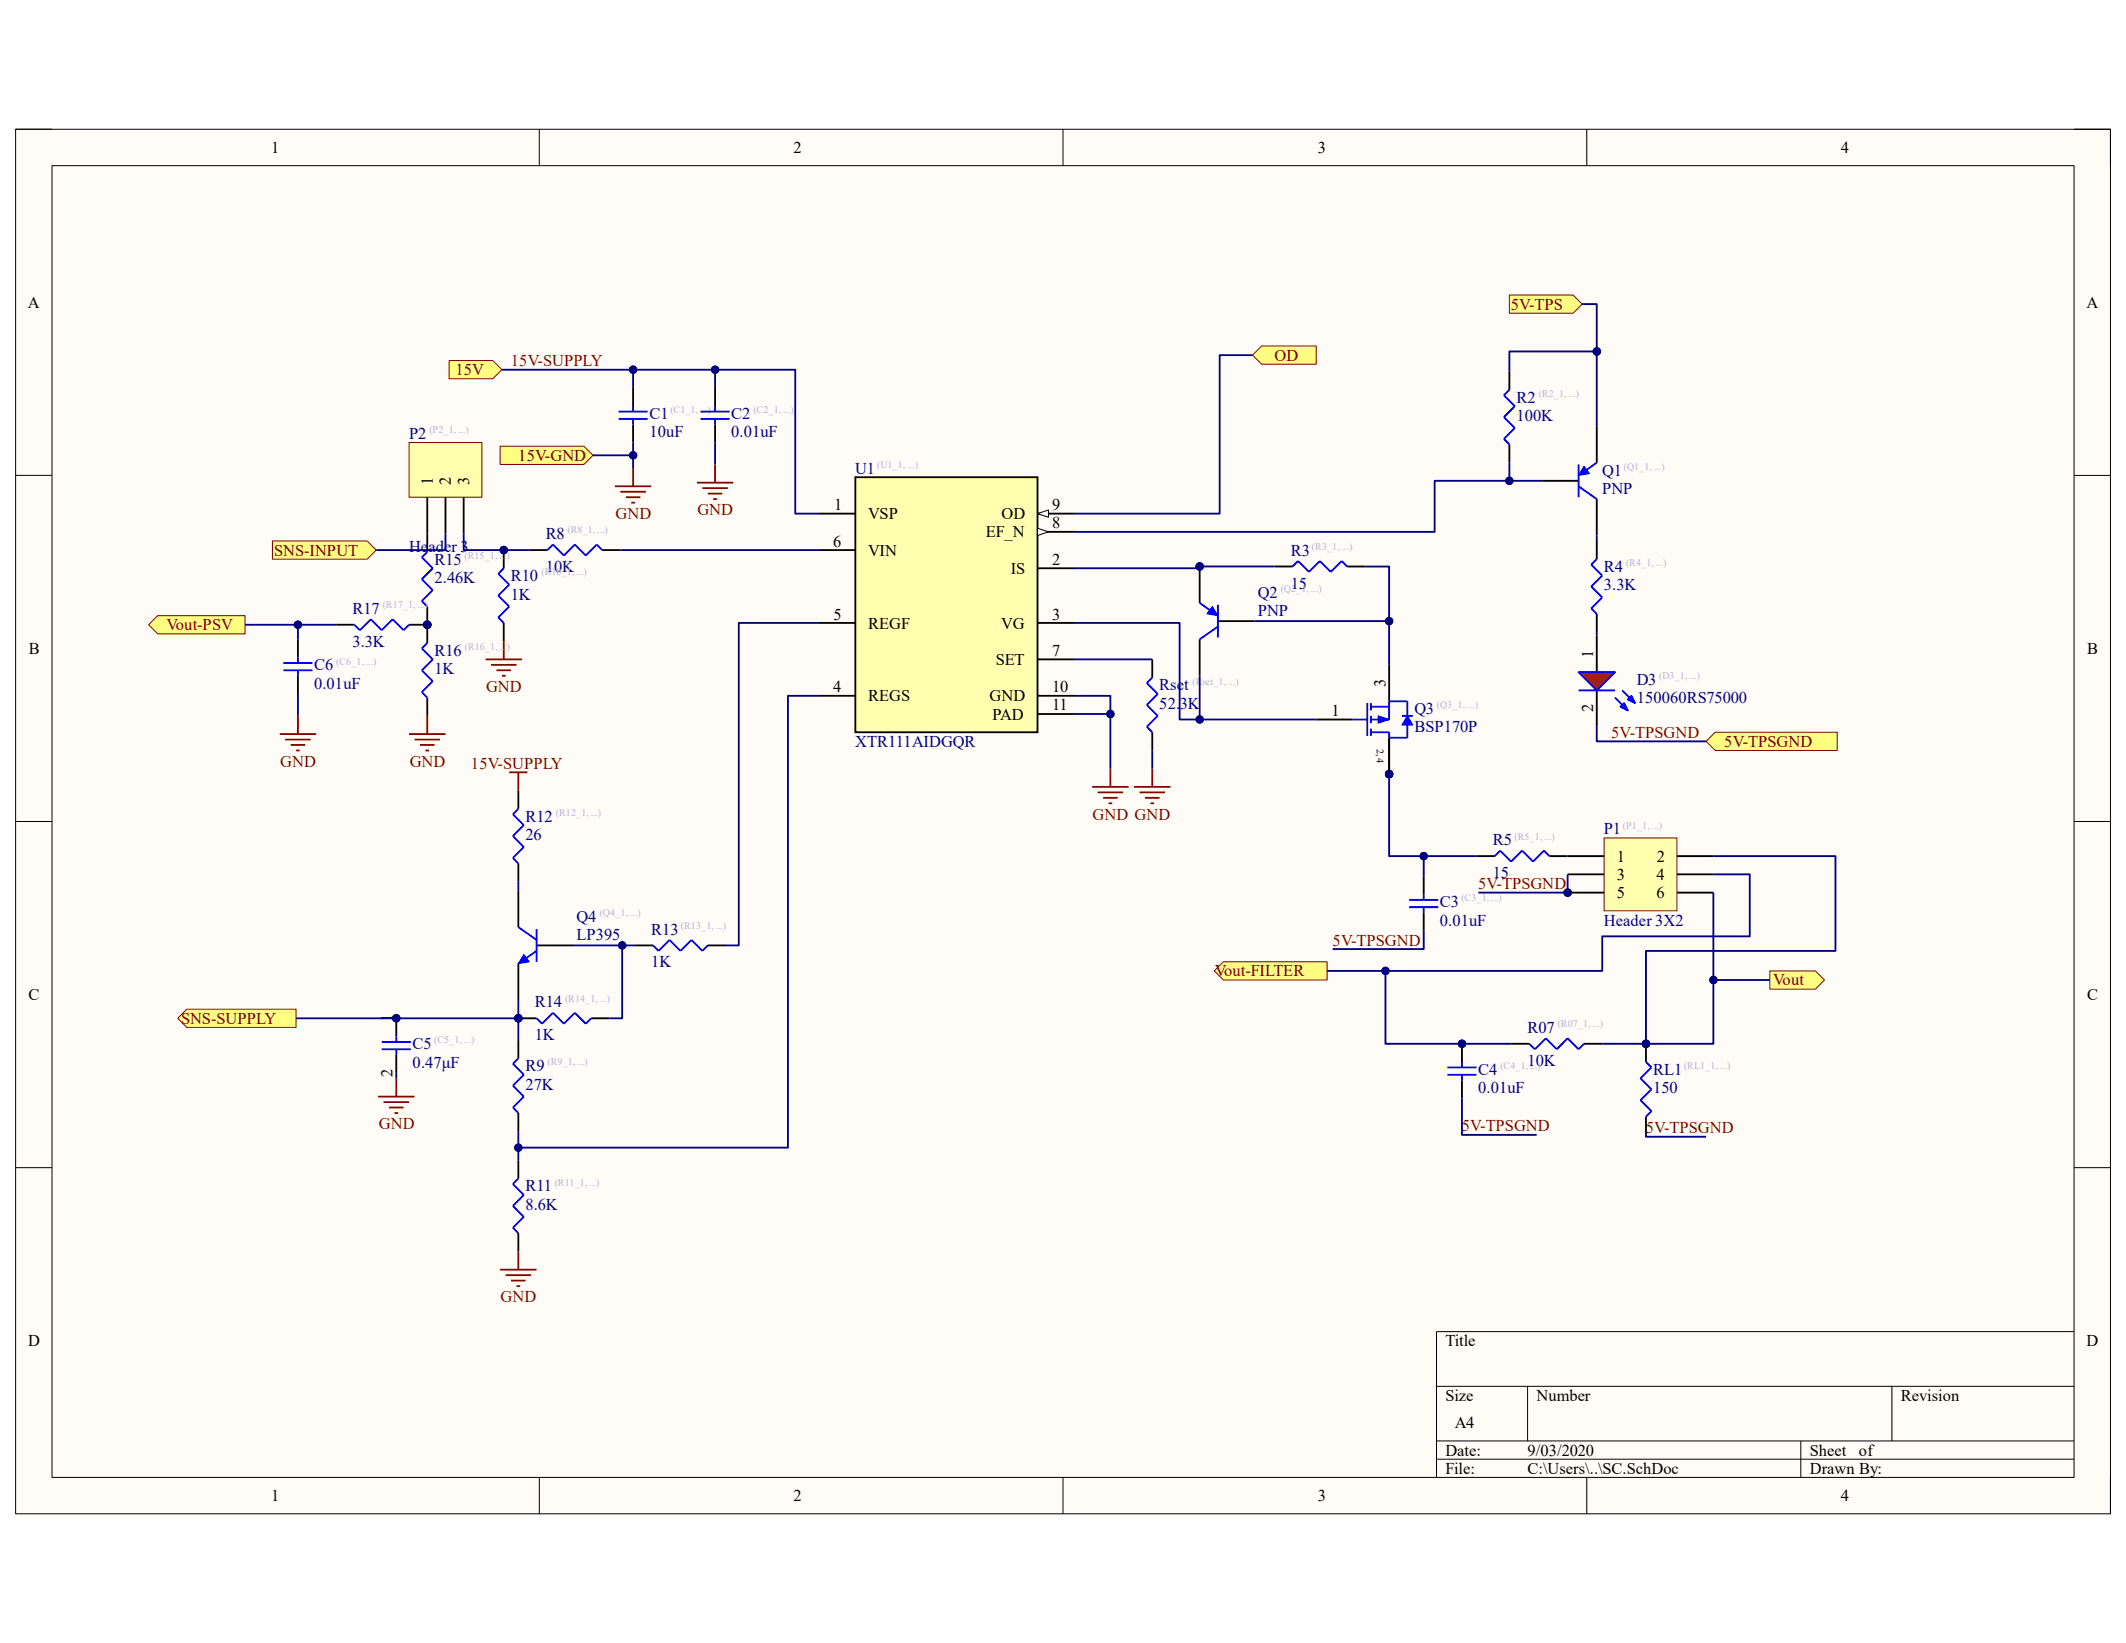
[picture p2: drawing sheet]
<svg xmlns="http://www.w3.org/2000/svg" width="279mm" height="216mm" viewBox="0 0 279 216" stroke-linecap="round" stroke-linejoin="round" font-family="sans-serif">
<path d="M2.1 17h275.3v181.9h-275.3z" fill-rule="evenodd" fill="#fffcf8"/>
<path d="M2.1 17h275.3v181.9h-275.3z" fill="none" stroke="#000" stroke-width=".13"/>
<path d="M6.8 21.8h265.8v172.3h-265.8z" fill-rule="evenodd" fill="#fffcf8"/>
<g fill="none" stroke="#000" stroke-width=".13">
<path d="M2 17h4.8M70.9 17v4.8M139.7 17v4.8M208.5 17v4.8M272.6 17h4.8v4.8M6.8 21.8h265.8v172.3h-265.8zM2 62.5h4.8M272.6 62.5h4.8M2 107.9h4.8M272.6 107.9h4.8M2 153.4h4.8M272.6 153.4h4.8"/>
<path d="M272.6 175h-83.8v19.1M70.9 194.1v4.8M139.7 194.1v4.8M188.8 182.2h83.8M188.8 189.3h83.8M188.8 191.7h83.8M200.8 182.2v7.1M208.5 194.1v4.8M236.7 189.3v4.8M248.6 182.2v7.1M277.4 194.1v4.8"/>
</g>
<path d="M112.4 62.7h24v33.5h-24z" fill-rule="evenodd" fill="#ffffb0"/>
<path d="M107.6 67.5h4.8M107.6 72.3h4.8M112.4 62.7h24v33.5h-24zM136.4 74.7h4.7M136.4 69.9h4.7M107.6 81.9h4.8M107.6 91.4h4.8M136.4 81.9h4.7M136.4 86.6h4.7" fill="none" stroke="#000" stroke-width=".24"/>
<path d="M136.4 69.4l1.4 .5-1.4 .5z" fill="#f8fcff"/>
<path d="M136.4 69.4l1.4 .5-1.4 .5z" fill="none" stroke="#000" stroke-width=".13"/>
<path d="M136.4 67.5h4.7" fill="none" stroke="#000" stroke-width=".24"/>
<path d="M136.4 67.5l1.4-.5v1z" fill="#f8fcff"/>
<path d="M136.4 67.5l1.4-.5v1z" fill="none" stroke="#000" stroke-width=".13"/>
<path d="M136.4 91.4h4.7M136.4 93.8h4.7M151.4 86.6v2.4M151.4 96.2v2.4M68.1 117.1v4.7M68.1 126.6v4.8M70.5 124.2h4.8" fill="none" stroke="#000" stroke-width=".24"/>
<path d="M151.4 89l-.7 .8 1.5 1.4-1.5 1.4 1.5 1.5-1.5 1.4 .7 .7M68.1 121.8l2.4 1.7M70.5 125l-2.4 1.6M70.5 122.1v4.3" fill="none" stroke="#00f" stroke-width=".24"/>
<path d="M143.5 103.4h4.8M144.3 104.1h3.3M145 104.8h1.9M145.7 105.6h.5M145.9 101v2.4M149 103.4h4.8M149.8 104.1h3.3M150.5 104.8h1.9M151.2 105.6h.5M151.4 101v2.4" fill="none" stroke="#800000" stroke-width=".24"/>
<path d="M68.8 125.4l.8 1-1.5 .2z" fill="#00f"/>
<path d="M68.8 125.4l.8 1-1.5 .2z" fill="none" stroke="#00f" stroke-width=".13"/>
<circle cx="157.7" cy="74.4" r=".48" fill="#000080"/>
<circle cx="157.7" cy="74.4" r=".48" fill="none" stroke="#000080" stroke-width=".13"/>
<path d="M157.7 74.4v4.8M157.7 84v4.8M160.1 81.6h4.7" fill="none" stroke="#000" stroke-width=".24"/>
<circle cx="157.7" cy="74.4" r=".48" fill="#000080"/>
<circle cx="157.7" cy="74.4" r=".48" fill="none" stroke="#000080" stroke-width=".13"/>
<path d="M157.7 79.2l1.6 1.2M160.1 79.5v4.3M160.1 82.3l-2.4 1.7" fill="none" stroke="#00f" stroke-width=".24"/>
<path d="M159.3 79.7l.8 1.2-1.5-.2z" fill="#00f"/>
<path d="M159.3 79.7l.8 1.2-1.5-.2z" fill="none" stroke="#00f" stroke-width=".13"/>
<path d="M209.8 56v4.8M202.7 63.2h4.8M209.8 65.6v4.8" fill="none" stroke="#000" stroke-width=".24"/>
<path d="M207.5 61v4.3M207.5 63.9l2.3 1.7M209.8 60.8l-1.6 1.2" fill="none" stroke="#00f" stroke-width=".24"/>
<path d="M208.2 61.3l.7 .9-1.4 .3z" fill="#00f"/>
<path d="M208.2 61.3l.7 .9-1.4 .3z" fill="none" stroke="#00f" stroke-width=".13"/>
<path d="M167.5 74.4h2.4M177 74.4h2.4M209.8 71.1v2.4M209.8 80.7v2.4" fill="none" stroke="#000" stroke-width=".24"/>
<path d="M169.9 74.4l.7-.7 1.4 1.5 1.5-1.5 1.4 1.5 1.4-1.5 .7 .7M209.8 73.5l-.7 .7 1.5 1.4-1.5 1.5 1.5 1.4-1.5 1.4 .7 .8" fill="none" stroke="#00f" stroke-width=".24"/>
<path d="M165.8 45.5h7.2v2.4h-7.2l-1.2-1.2z" fill-rule="evenodd" fill="#ffff80"/>
<path d="M165.8 45.5h7.2v2.4h-7.2l-1.2-1.2z" fill="none" stroke="#800000" stroke-width=".13"/>
<path d="M194 112.5h2.4M203.6 112.5h2.4" fill="none" stroke="#000" stroke-width=".24"/>
<path d="M196.4 112.5l.8-.7 1.4 1.4 1.4-1.4 1.5 1.4 1.4-1.4 .7 .7" fill="none" stroke="#00f" stroke-width=".24"/>
<circle cx="182.6" cy="101.7" r=".48" fill="#000080"/>
<circle cx="182.6" cy="101.7" r=".48" fill="none" stroke="#000080" stroke-width=".13"/>
<circle cx="182.6" cy="101.7" r=".48" fill="#000080"/>
<circle cx="182.6" cy="101.7" r=".48" fill="none" stroke="#000080" stroke-width=".13"/>
<path d="M182.6 96.9v4.8" fill="none" stroke="#000" stroke-width=".24"/>
<circle cx="182.6" cy="101.7" r=".48" fill="#000080"/>
<circle cx="182.6" cy="101.7" r=".48" fill="none" stroke="#000080" stroke-width=".13"/>
<path d="M182.6 96.9v4.8" fill="none" stroke="#000" stroke-width=".24"/>
<circle cx="182.6" cy="101.7" r=".48" fill="#000080"/>
<circle cx="182.6" cy="101.7" r=".48" fill="none" stroke="#000080" stroke-width=".13"/>
<path d="M173 94.6h4.8M182.6 87.4v4.8" fill="none" stroke="#000" stroke-width=".24"/>
<path d="M177.8 94.6h1.9M179.7 92.4v4.3M180.2 96.2h2.4M180.2 92.9h2.4M180.2 92.4v1M180.2 94.1v.9M180.2 95.7v1M182.6 92.2v2.4h-2.4" fill="none" stroke="#00f" stroke-width=".24"/>
<path d="M181.1 94.1l1.5 .5-1.5 .4z" fill="#00f"/>
<path d="M181.1 94.1l1.5 .5-1.5 .4z" fill="none" stroke="#00f" stroke-width=".13"/>
<path d="M182.6 92.2h2.4v1.9M184.2 94.1h1.5M185 95.3v1.6h-2.4v-.7" fill="none" stroke="#00f" stroke-width=".24"/>
<path d="M185 94.1l.7 1.2h-1.5z" fill="#00f"/>
<path d="M185 94.1l.7 1.2h-1.5z" fill="none" stroke="#00f" stroke-width=".13"/>
<path d="M187.1 115.1v2.4M187.1 119.9v2.4M198.6 137.2h2.4M208.2 137.2h2.4" fill="none" stroke="#000" stroke-width=".24"/>
<path d="M185.2 118.2h3.8M185.2 119.2h3.8M187.1 117.5v.7M187.1 119.2v.7M201 137.2l.7 .7 1.4-1.5 1.5 1.5 1.4-1.5 1.5 1.5 .7-.7" fill="none" stroke="#00f" stroke-width=".24"/>
<circle cx="192.1" cy="137.2" r=".48" fill="#000080"/>
<circle cx="192.1" cy="137.2" r=".48" fill="none" stroke="#000080" stroke-width=".13"/>
<path d="M192.1 137.2v2.4M192.1 142v2.3" fill="none" stroke="#000" stroke-width=".24"/>
<circle cx="192.1" cy="137.2" r=".48" fill="#000080"/>
<circle cx="192.1" cy="137.2" r=".48" fill="none" stroke="#000080" stroke-width=".13"/>
<path d="M192.1 139.6v.7M190.2 140.3h3.8M190.2 141.2h3.8M192.1 141.2v.8" fill="none" stroke="#00f" stroke-width=".24"/>
<circle cx="216.3" cy="137.2" r=".48" fill="#000080"/>
<circle cx="216.3" cy="137.2" r=".48" fill="none" stroke="#000080" stroke-width=".13"/>
<path d="M216.3 137.2v2.4" fill="none" stroke="#000" stroke-width=".24"/>
<circle cx="216.3" cy="137.2" r=".48" fill="#000080"/>
<circle cx="216.3" cy="137.2" r=".48" fill="none" stroke="#000080" stroke-width=".13"/>
<path d="M198.4 48.8v2.4M198.4 58.4v2.4M216.3 146.7v2.4" fill="none" stroke="#000" stroke-width=".24"/>
<path d="M198.4 51.2l-.8 .7 1.5 1.5-1.5 1.4 1.5 1.4-1.5 1.5 .8 .7M216.3 139.6l.7 .7-1.4 1.4 1.4 1.5-1.4 1.4 1.4 1.4-.7 .7" fill="none" stroke="#00f" stroke-width=".24"/>
<path d="M59 47.4h5.8l1.2 1.2-1.2 1.2h-5.8z" fill-rule="evenodd" fill="#ffff80"/>
<path d="M59 47.4h5.8l1.2 1.2-1.2 1.2h-5.8z" fill="none" stroke="#800000" stroke-width=".13"/>
<path d="M83.2 51v2.4M83.2 55.8v2.4M68.1 136.7v2.4M68.1 146.3v2.3M68.1 152.5v2.4M68.1 162.1v2.3" fill="none" stroke="#000" stroke-width=".24"/>
<path d="M81.3 54.1h3.8M81.3 55h3.8M83.2 53.4v.7M83.2 55v.8M68.1 139.1l-.7 .7 1.4 1.4-1.4 1.5 1.4 1.4-1.4 1.4 .7 .8M68.1 154.9l-.7 .7 1.4 1.4-1.4 1.5 1.4 1.4-1.4 1.4 .7 .8" fill="none" stroke="#00f" stroke-width=".24"/>
<path d="M80.8 63.9h4.8M81.5 64.6h3.4M82.2 65.3h2M83 66.1h.4M83.2 61.5v2.4M91.6 63.4h4.8M92.3 64.1h3.4M93 64.9h1.9M93.7 65.6h.5M94 61v2.4" fill="none" stroke="#800000" stroke-width=".24"/>
<circle cx="68.1" cy="133.8" r=".48" fill="#000080"/>
<circle cx="68.1" cy="133.8" r=".48" fill="none" stroke="#000080" stroke-width=".13"/>
<path d="M68.1 133.8h2.4M77.7 133.8h2.4" fill="none" stroke="#000" stroke-width=".24"/>
<circle cx="68.1" cy="133.8" r=".48" fill="#000080"/>
<circle cx="68.1" cy="133.8" r=".48" fill="none" stroke="#000080" stroke-width=".13"/>
<path d="M68.1 106.3l-.7 .7 1.4 1.4-1.4 1.5 1.4 1.4-1.4 1.4 .7 .8M70.5 133.8l.7 .7 1.5-1.4 1.4 1.4 1.4-1.4 1.5 1.4 .7-.7M85.8 124.2l.8 .8 1.4-1.5 1.4 1.5 1.5-1.5 1.4 1.5 .7-.8" fill="none" stroke="#00f" stroke-width=".24"/>
<path d="M68.1 103.9v2.4M68.1 113.5v2.4M83.4 124.2h2.4M93 124.2h2.4" fill="none" stroke="#000" stroke-width=".24"/>
<path d="M49.7 144.1h4.8M50.4 144.8h3.4M51.1 145.5h1.9M51.8 146.3h.5M52.1 141.7v2.4M65.7 166.8h4.8M66.4 167.6h3.4M67.2 168.3h1.9M67.9 169h.5M68.1 164.4v2.4" fill="none" stroke="#800000" stroke-width=".24"/>
<path d="M24.5 132.6h14.4v2.4h-14.4l-1.1-1.2z" fill-rule="evenodd" fill="#ffff80"/>
<path d="M24.5 132.6h14.4v2.4h-14.4l-1.1-1.2z" fill="none" stroke="#800000" stroke-width=".13"/>
<path d="M198.4 38.8h8.3l1.2 1.2-1.2 1.2h-8.3z" fill-rule="evenodd" fill="#ffff80"/>
<path d="M198.4 38.8h8.3l1.2 1.2-1.2 1.2h-8.3z" fill="none" stroke="#800000" stroke-width=".13"/>
<path d="M66.9 101.5h2.4M68.1 101.5v2.4" fill="none" stroke="#800000" stroke-width=".24"/>
<path d="M69.6 72.3h2.4M79.1 72.3h2.4" fill="none" stroke="#000" stroke-width=".24"/>
<path d="M72 72.3l.7-.7 1.4 1.4 1.4-1.4 1.5 1.4 1.4-1.4 .7 .7" fill="none" stroke="#00f" stroke-width=".24"/>
<circle cx="66.2" cy="72.3" r=".48" fill="#000080"/>
<circle cx="66.2" cy="72.3" r=".48" fill="none" stroke="#000080" stroke-width=".13"/>
<path d="M66.2 72.3v2.4M66.2 81.9v2.4" fill="none" stroke="#000" stroke-width=".24"/>
<circle cx="66.2" cy="72.3" r=".48" fill="#000080"/>
<circle cx="66.2" cy="72.3" r=".48" fill="none" stroke="#000080" stroke-width=".13"/>
<path d="M66.2 74.7l-.7 .7 1.4 1.4-1.4 1.5 1.4 1.4-1.4 1.4 .7 .8" fill="none" stroke="#00f" stroke-width=".24"/>
<path d="M63.8 86.6h4.8M64.5 87.4h3.4M65.2 88.1h2M66 88.8h.4M66.2 84.3v2.3" fill="none" stroke="#800000" stroke-width=".24"/>
<path d="M35.8 71.1h12.4l1.2 1.2-1.2 1.2h-12.4z" fill-rule="evenodd" fill="#ffff80"/>
<path d="M35.8 71.1h12.4l1.2 1.2-1.2 1.2h-12.4z" fill="none" stroke="#800000" stroke-width=".13"/>
<path d="M159.6 127.6l1.2-1.2h13.6v2.4h-13.6z" fill-rule="evenodd" fill="#ffff80"/>
<path d="M159.6 127.6l1.2-1.2h13.6v2.4h-13.6z" fill="none" stroke="#800000" stroke-width=".13"/>
<path d="M232.6 127.6h6l1.2 1.2-1.2 1.2h-6z" fill-rule="evenodd" fill="#ffff80"/>
<path d="M232.6 127.6h6l1.2 1.2-1.2 1.2h-6z" fill="none" stroke="#800000" stroke-width=".13"/>
<path d="M209.8 83.5v4.8M209.8 90.7v4.8" fill="none" stroke="#000" stroke-width=".24"/>
<path d="M207.5 88.3h4.7l-2.4 2.4z" fill="#f00"/>
<path d="M207.5 88.3h4.7l-2.4 2.4zM212.2 91.7l1.7 1.7" fill="none" stroke="#00f" stroke-width=".24"/>
<path d="M213 92.9l.4-.5 .5 1z" fill="#00f"/>
<path d="M207.5 90.7h4.7M213 92.9l.4-.5 .5 1zM213.2 90.7l1.7 1.7" fill="none" stroke="#00f" stroke-width=".24"/>
<path d="M214.4 91.4l.5 1-1-.5z" fill="#00f"/>
<path d="M92.1 54.1h3.8M92.1 55h3.8M94 53.4v.7M94 55v.8M214.4 91.4l.5 1-1-.5z" fill="none" stroke="#00f" stroke-width=".24"/>
<path d="M94 51v2.4M94 55.8v2.4" fill="none" stroke="#000" stroke-width=".24"/>
<path d="M65.7 58.6h11l1.2 1.2-1.2 1.2h-11z" fill-rule="evenodd" fill="#ffff80"/>
<path d="M65.7 58.6h11l1.2 1.2-1.2 1.2h-11z" fill="none" stroke="#800000" stroke-width=".13"/>
<path d="M224.2 97.4l1.2-1.2h16v2.4h-16z" fill-rule="evenodd" fill="#ffff80"/>
<path d="M224.2 97.4l1.2-1.2h16v2.4h-16z" fill="none" stroke="#800000" stroke-width=".13"/>
<path d="M53.8 58.2h9.5v7.1h-9.5z" fill-rule="evenodd" fill="#ffffb0"/>
<path d="M53.8 58.2h9.5v7.1h-9.5z" fill="none" stroke="#800000" stroke-width=".13"/>
<path d="M56.1 65.3v4.8M58.5 65.3v4.8M60.9 65.3v4.8" fill="none" stroke="#000" stroke-width=".24"/>
<circle cx="56.2" cy="82.1" r=".48" fill="#000080"/>
<circle cx="56.2" cy="82.1" r=".48" fill="none" stroke="#000080" stroke-width=".13"/>
<path d="M56.1 79.7v2.4" fill="none" stroke="#000" stroke-width=".24"/>
<circle cx="56.2" cy="82.1" r=".48" fill="#000080"/>
<circle cx="56.2" cy="82.1" r=".48" fill="none" stroke="#000080" stroke-width=".13"/>
<path d="M56.1 70.1v2.4" fill="none" stroke="#000" stroke-width=".24"/>
<path d="M56.1 72.5l-.7 .7 1.5 1.5-1.5 1.4 1.5 1.4-1.5 1.5 .7 .7" fill="none" stroke="#00f" stroke-width=".24"/>
<circle cx="56.2" cy="82.1" r=".48" fill="#000080"/>
<circle cx="56.2" cy="82.1" r=".48" fill="none" stroke="#000080" stroke-width=".13"/>
<path d="M56.1 82.1v2.4M56.1 91.7v2.4" fill="none" stroke="#000" stroke-width=".24"/>
<circle cx="56.2" cy="82.1" r=".48" fill="#000080"/>
<circle cx="56.2" cy="82.1" r=".48" fill="none" stroke="#000080" stroke-width=".13"/>
<path d="M55.4 85.2l1.5 1.4-1.5 1.5 1.5 1.4-1.5 1.5 .7 .7M56.1 84.5l-.7 .7" fill="none" stroke="#00f" stroke-width=".24"/>
<circle cx="56.2" cy="82.1" r=".48" fill="#000080"/>
<circle cx="56.2" cy="82.1" r=".48" fill="none" stroke="#000080" stroke-width=".13"/>
<path d="M53.8 82.1h2.3" fill="none" stroke="#000" stroke-width=".24"/>
<circle cx="56.2" cy="82.1" r=".48" fill="#000080"/>
<circle cx="56.2" cy="82.1" r=".48" fill="none" stroke="#000080" stroke-width=".13"/>
<path d="M39.2 84v2.4M39.2 88.8v2.4M44.2 82.1h2.4" fill="none" stroke="#000" stroke-width=".24"/>
<path d="M37.2 87.1h3.9M37.2 88.1h3.9M39.2 86.4v.7M39.2 88.1v.7M46.6 82.1l.7 .7 1.4-1.4 1.5 1.4 1.4-1.4 1.4 1.4 .8-.7" fill="none" stroke="#00f" stroke-width=".24"/>
<path d="M36.8 96.5h4.8M37.5 97.2h3.3M38.2 97.9h1.9M38.9 98.6h.5M39.2 94.1v2.4M53.8 96.5h4.7M54.5 97.2h3.3M55.2 97.9h1.9M55.9 98.6h.5M56.1 94.1v2.4" fill="none" stroke="#800000" stroke-width=".24"/>
<path d="M19.5 82.1l1.2-1.2h11.5v2.4h-11.5z" fill-rule="evenodd" fill="#ffff80"/>
<path d="M19.5 82.1l1.2-1.2h11.5v2.4h-11.5z" fill="none" stroke="#800000" stroke-width=".13"/>
<circle cx="206" cy="117.3" r=".48" fill="#000080"/>
<circle cx="206" cy="117.3" r=".48" fill="none" stroke="#000080" stroke-width=".13"/>
<path d="M210.8 110.1h9.6v9.6h-9.6z" fill-rule="evenodd" fill="#ffffb0"/>
<path d="M210.8 110.1h9.6v9.6h-9.6z" fill="none" stroke="#800000" stroke-width=".13"/>
<path d="M206 112.5h4.8M206 114.9h4.8M206 117.3h4.8M220.4 112.5h4.8M220.4 114.9h4.8" fill="none" stroke="#000" stroke-width=".24"/>
<circle cx="206" cy="117.3" r=".48" fill="#000080"/>
<circle cx="206" cy="117.3" r=".48" fill="none" stroke="#000080" stroke-width=".13"/>
<path d="M220.4 117.3h4.8" fill="none" stroke="#000" stroke-width=".24"/>
<circle cx="52.1" cy="133.8" r=".48" fill="#000080"/>
<circle cx="52.1" cy="133.8" r=".48" fill="none" stroke="#000080" stroke-width=".13"/>
<path d="M52.1 133.8v2.4" fill="none" stroke="#000" stroke-width=".24"/>
<circle cx="52.1" cy="133.8" r=".48" fill="#000080"/>
<circle cx="52.1" cy="133.8" r=".48" fill="none" stroke="#000080" stroke-width=".13"/>
<path d="M52.1 138.6v2.4" fill="none" stroke="#000" stroke-width=".24"/>
<path d="M50.2 136.9h3.8M50.2 137.9h3.8M52.1 136.2v.7M52.1 137.9v.7" fill="none" stroke="#00f" stroke-width=".24"/>
<path d="M141.1 86.6h10.3M141.1 93.8h4.8M151.4 98.6v2.4" fill="none" stroke="#000080" stroke-width=".24"/>
<circle cx="145.9" cy="93.8" r=".48" fill="#000080"/>
<circle cx="145.9" cy="93.8" r=".48" fill="none" stroke="#000080" stroke-width=".13"/>
<path d="M157.7 88.8v5.7h15.3" fill="none" stroke="#000080" stroke-width=".24"/>
<circle cx="157.7" cy="94.5" r=".48" fill="#000080"/>
<circle cx="157.7" cy="94.5" r=".48" fill="none" stroke="#000080" stroke-width=".13"/>
<path d="M167.5 74.4h-9.8v.3h-16.6" fill="none" stroke="#000080" stroke-width=".24"/>
<circle cx="157.7" cy="74.4" r=".48" fill="#000080"/>
<circle cx="157.7" cy="74.4" r=".48" fill="none" stroke="#000080" stroke-width=".13"/>
<path d="M164.8 81.6h17.8v5.8" fill="none" stroke="#000080" stroke-width=".24"/>
<circle cx="182.6" cy="81.6" r=".48" fill="#000080"/>
<circle cx="182.6" cy="81.6" r=".48" fill="none" stroke="#000080" stroke-width=".13"/>
<path d="M179.4 74.4h3.2v7.2" fill="none" stroke="#000080" stroke-width=".24"/>
<circle cx="182.6" cy="81.6" r=".48" fill="#000080"/>
<circle cx="182.6" cy="81.6" r=".48" fill="none" stroke="#000080" stroke-width=".13"/>
<path d="M164.6 46.7h-4.3v20.8h-19.2M141.1 81.9h13.9v12.6h2.7" fill="none" stroke="#000080" stroke-width=".24"/>
<circle cx="157.7" cy="94.5" r=".48" fill="#000080"/>
<circle cx="157.7" cy="94.5" r=".48" fill="none" stroke="#000080" stroke-width=".13"/>
<path d="M187.1 112.5v2.6" fill="none" stroke="#000080" stroke-width=".24"/>
<circle cx="187.1" cy="112.5" r=".48" fill="#000080"/>
<circle cx="187.1" cy="112.5" r=".48" fill="none" stroke="#000080" stroke-width=".13"/>
<path d="M198.4 60.8v2.4M209.8 70.4v.7" fill="none" stroke="#000080" stroke-width=".24"/>
<circle cx="198.4" cy="63.2" r=".48" fill="#000080"/>
<circle cx="198.4" cy="63.2" r=".48" fill="none" stroke="#000080" stroke-width=".13"/>
<path d="M209.8 46.2h-11.4v2.6" fill="none" stroke="#000080" stroke-width=".24"/>
<circle cx="209.8" cy="46.2" r=".48" fill="#000080"/>
<circle cx="209.8" cy="46.2" r=".48" fill="none" stroke="#000080" stroke-width=".13"/>
<path d="M94 48.6h10.5v18.9h3.1" fill="none" stroke="#000080" stroke-width=".24"/>
<circle cx="94" cy="48.6" r=".48" fill="#000080"/>
<circle cx="94" cy="48.6" r=".48" fill="none" stroke="#000080" stroke-width=".13"/>
<path d="M83.2 48.6v2.4" fill="none" stroke="#000080" stroke-width=".24"/>
<circle cx="83.2" cy="48.6" r=".48" fill="#000080"/>
<circle cx="83.2" cy="48.6" r=".48" fill="none" stroke="#000080" stroke-width=".13"/>
<path d="M94 58.2v2.8M107.6 81.9h-10.5v42.3h-1.7M68.1 115.9v1.2M81.8 124.2v9.6h-1.7" fill="none" stroke="#000080" stroke-width=".24"/>
<circle cx="81.8" cy="124.2" r=".48" fill="#000080"/>
<circle cx="81.8" cy="124.2" r=".48" fill="none" stroke="#000080" stroke-width=".13"/>
<path d="M107.6 91.4h-4v59.4h-35.5" fill="none" stroke="#000080" stroke-width=".24"/>
<circle cx="68.1" cy="150.8" r=".48" fill="#000080"/>
<circle cx="68.1" cy="150.8" r=".48" fill="none" stroke="#000080" stroke-width=".13"/>
<path d="M38.9 133.8h29.2" fill="none" stroke="#000080" stroke-width=".24"/>
<circle cx="68.1" cy="133.8" r=".48" fill="#000080"/>
<circle cx="68.1" cy="133.8" r=".48" fill="none" stroke="#000080" stroke-width=".13"/>
<circle cx="52.1" cy="133.8" r=".48" fill="#000080"/>
<circle cx="52.1" cy="133.8" r=".48" fill="none" stroke="#000080" stroke-width=".13"/>
<path d="M209.8 46.2v9.8" fill="none" stroke="#000080" stroke-width=".24"/>
<circle cx="209.8" cy="46.2" r=".48" fill="#000080"/>
<circle cx="209.8" cy="46.2" r=".48" fill="none" stroke="#000080" stroke-width=".13"/>
<path d="M207.9 40h1.9v6.2" fill="none" stroke="#000080" stroke-width=".24"/>
<circle cx="209.8" cy="46.2" r=".48" fill="#000080"/>
<circle cx="209.8" cy="46.2" r=".48" fill="none" stroke="#000080" stroke-width=".13"/>
<path d="M77.9 59.8h5.3M81.5 72.3h26.1M209.8 83.1v.4" fill="none" stroke="#000080" stroke-width=".24"/>
<circle cx="83.2" cy="59.8" r=".48" fill="#000080"/>
<circle cx="83.2" cy="59.8" r=".48" fill="none" stroke="#000080" stroke-width=".13"/>
<path d="M58.5 70.1v2.2h-9.1M60.9 70.1v2.2h8.7M209.8 95.5v1.9h14.4M192.1 144.3v4.8h9.9M216.3 149.1v.3h7.9" fill="none" stroke="#000080" stroke-width=".24"/>
<circle cx="66.2" cy="72.3" r=".48" fill="#000080"/>
<circle cx="66.2" cy="72.3" r=".48" fill="none" stroke="#000080" stroke-width=".13"/>
<path d="M32.2 82.1h7M39.2 91.2v2.9" fill="none" stroke="#000080" stroke-width=".24"/>
<circle cx="39.2" cy="82.1" r=".48" fill="#000080"/>
<circle cx="39.2" cy="82.1" r=".48" fill="none" stroke="#000080" stroke-width=".13"/>
<path d="M44.2 82.1h-5v1.9M187.1 122.3v2.4h-12" fill="none" stroke="#000080" stroke-width=".24"/>
<circle cx="39.2" cy="82.1" r=".48" fill="#000080"/>
<circle cx="39.2" cy="82.1" r=".48" fill="none" stroke="#000080" stroke-width=".13"/>
<path d="M225.2 112.5h16v12.5h-24.9v12.2" fill="none" stroke="#000080" stroke-width=".24"/>
<circle cx="216.3" cy="137.2" r=".48" fill="#000080"/>
<circle cx="216.3" cy="137.2" r=".48" fill="none" stroke="#000080" stroke-width=".13"/>
<path d="M206 114.9v2.4h-11.7M52.1 141v.7" fill="none" stroke="#000080" stroke-width=".24"/>
<circle cx="206" cy="117.3" r=".48" fill="#000080"/>
<circle cx="206" cy="117.3" r=".48" fill="none" stroke="#000080" stroke-width=".13"/>
<path d="M174.4 127.6h7.7v9.6h16.5" fill="none" stroke="#000080" stroke-width=".24"/>
<circle cx="192.1" cy="137.2" r=".48" fill="#000080"/>
<circle cx="192.1" cy="137.2" r=".48" fill="none" stroke="#000080" stroke-width=".13"/>
<circle cx="182.1" cy="127.6" r=".48" fill="#000080"/>
<circle cx="182.1" cy="127.6" r=".48" fill="none" stroke="#000080" stroke-width=".13"/>
<path d="M225.2 114.9h4.8v8.1h-19.4v4.6h-28.5" fill="none" stroke="#000080" stroke-width=".24"/>
<circle cx="182.1" cy="127.6" r=".48" fill="#000080"/>
<circle cx="182.1" cy="127.6" r=".48" fill="none" stroke="#000080" stroke-width=".13"/>
<path d="M66 48.6h28v2.4" fill="none" stroke="#000080" stroke-width=".24"/>
<circle cx="83.2" cy="48.6" r=".48" fill="#000080"/>
<circle cx="83.2" cy="48.6" r=".48" fill="none" stroke="#000080" stroke-width=".13"/>
<circle cx="94" cy="48.6" r=".48" fill="#000080"/>
<circle cx="94" cy="48.6" r=".48" fill="none" stroke="#000080" stroke-width=".13"/>
<path d="M75.3 124.2h8.1" fill="none" stroke="#000080" stroke-width=".24"/>
<circle cx="81.8" cy="124.2" r=".48" fill="#000080"/>
<circle cx="81.8" cy="124.2" r=".48" fill="none" stroke="#000080" stroke-width=".13"/>
<path d="M141.1 91.4h4.8v9.6" fill="none" stroke="#000080" stroke-width=".24"/>
<circle cx="145.9" cy="93.8" r=".48" fill="#000080"/>
<circle cx="145.9" cy="93.8" r=".48" fill="none" stroke="#000080" stroke-width=".13"/>
<path d="M202.7 63.2h-14.2v6.7h-47.4" fill="none" stroke="#000080" stroke-width=".24"/>
<circle cx="198.4" cy="63.2" r=".48" fill="#000080"/>
<circle cx="198.4" cy="63.2" r=".48" fill="none" stroke="#000080" stroke-width=".13"/>
<path d="M182.6 101.7v10.8h11.4" fill="none" stroke="#000080" stroke-width=".24"/>
<circle cx="182.6" cy="101.7" r=".48" fill="#000080"/>
<circle cx="182.6" cy="101.7" r=".48" fill="none" stroke="#000080" stroke-width=".13"/>
<circle cx="187.1" cy="112.5" r=".48" fill="#000080"/>
<circle cx="187.1" cy="112.5" r=".48" fill="none" stroke="#000080" stroke-width=".13"/>
<path d="M68.1 148.6v3.9" fill="none" stroke="#000080" stroke-width=".24"/>
<circle cx="68.1" cy="150.8" r=".48" fill="#000080"/>
<circle cx="68.1" cy="150.8" r=".48" fill="none" stroke="#000080" stroke-width=".13"/>
<path d="M68.1 131.4v5.3" fill="none" stroke="#000080" stroke-width=".24"/>
<circle cx="68.1" cy="133.8" r=".48" fill="#000080"/>
<circle cx="68.1" cy="133.8" r=".48" fill="none" stroke="#000080" stroke-width=".13"/>
<path d="M83.2 58.2v3.3" fill="none" stroke="#000080" stroke-width=".24"/>
<circle cx="83.2" cy="59.8" r=".48" fill="#000080"/>
<circle cx="83.2" cy="59.8" r=".48" fill="none" stroke="#000080" stroke-width=".13"/>
<path d="M232.6 128.8h-7.4v8.4h-14.6" fill="none" stroke="#000080" stroke-width=".24"/>
<circle cx="216.3" cy="137.2" r=".48" fill="#000080"/>
<circle cx="216.3" cy="137.2" r=".48" fill="none" stroke="#000080" stroke-width=".13"/>
<circle cx="225.2" cy="128.8" r=".48" fill="#000080"/>
<circle cx="225.2" cy="128.8" r=".48" fill="none" stroke="#000080" stroke-width=".13"/>
<path d="M225.2 117.3v11.5" fill="none" stroke="#000080" stroke-width=".24"/>
<circle cx="225.2" cy="128.8" r=".48" fill="#000080"/>
<circle cx="225.2" cy="128.8" r=".48" fill="none" stroke="#000080" stroke-width=".13"/>
<g font-size="2.2">
<text x="35.6" y="20.1">1</text>
<text x="104.3" y="20.1">2</text>
<text x="173.2" y="20.1">3</text>
<text x="241.9" y="20.1">4</text>
<text x="3.6" y="40.5">A</text>
<text x="274.2" y="40.5">A</text>
<text x="56.9" y="63.7" transform="rotate(-90 56.9 63.7)">1</text>
<text x="59.3" y="63.7" transform="rotate(-90 59.3 63.7)">2</text>
<text x="61.7" y="63.7" transform="rotate(-90 61.7 63.7)">3</text>
<text x="109.5" y="71.8">6</text>
<text x="109.6" y="67">1</text>
<text x="114.1" y="68.2">VSP</text>
<text x="129.5" y="70.6">EF_N</text>
<text x="131.6" y="68.2">OD</text>
<text x="138.3" y="69.4">8</text>
<text x="138.3" y="67">9</text>
<text x="114.1" y="73">VIN</text>
<text x="132.8" y="75.4">IS</text>
<text x="138.3" y="74.2">2</text>
<text x="109.6" y="81.4">5</text>
<text x="114.1" y="82.6">REGF</text>
<text x="131.6" y="82.6">VG</text>
<text x="138.3" y="81.4">3</text>
<text x="3.8" y="85.9">B</text>
<text x="130.9" y="87.4">SET</text>
<text x="138.3" y="86.2">7</text>
<text x="209.4" y="86.4" transform="rotate(-90 209.4 86.4)">1</text>
<text x="274.3" y="85.9">B</text>
<text x="109.5" y="91">4</text>
<text x="114.1" y="92.2">REGS</text>
<text x="130" y="92.2">GND</text>
<text x="130.4" y="94.6">PAD</text>
<text x="138.3" y="91">10</text>
<text x="138.3" y="93.3">11</text>
<text x="175" y="94.1">1</text>
<text x="182.1" y="90.3" transform="rotate(-90 182.1 90.3)">3</text>
<text x="209.4" y="93.6" transform="rotate(-90 209.4 93.6)">2</text>
<text x="212.5" y="113.2">1</text>
<text x="217.7" y="113.2">2</text>
<text x="212.5" y="115.6">3</text>
<text x="212.5" y="118">5</text>
<text x="217.7" y="115.6">4</text>
<text x="217.7" y="118">6</text>
<text x="3.7" y="131.4">C</text>
<text x="274.3" y="131.4">C</text>
<text x="51.6" y="134.3" transform="rotate(-90 51.6 134.3)">1</text>
<text x="51.6" y="141.5" transform="rotate(-90 51.6 141.5)">2</text>
<text x="3.7" y="176.9">D</text>
<text x="189.9" y="176.9">Title</text>
<text x="274.2" y="176.9">D</text>
<text x="189.9" y="184.1">Size</text>
<text x="201.9" y="184.1">Number</text>
<text x="249.8" y="184.1">Revision</text>
<text x="189.9" y="191.3">Date:</text>
<text x="191.2" y="187.7">A4</text>
<text x="200.7" y="191.3">9/03/2020</text>
<text x="237.8" y="191.3">Sheet</text>
<text x="244.3" y="191.3">of</text>
<text x="35.6" y="197.3">1</text>
<text x="104.3" y="197.3">2</text>
<text x="173.2" y="197.3">3</text>
<text x="189.9" y="193.7">File:</text>
<text x="200.7" y="193.7">C:\Users\..\SC.SchDoc</text>
<text x="237.8" y="193.7">Drawn By:</text>
<text x="241.9" y="197.3">4</text>
</g>
<g font-size="2.2" fill="#800000">
<text x="198.5" y="40.7">5V-TPS</text>
<text x="167.5" y="47.4">OD</text>
<text x="59.9" y="49.3">15V</text>
<text x="67.1" y="48.1">15V-SUPPLY</text>
<text x="68.1" y="60.6">15V-GND</text>
<text x="80.9" y="68.2">GND</text>
<text x="91.7" y="67.7">GND</text>
<text x="36" y="73">SNS-INPUT</text>
<text x="21.9" y="82.8">Vout-PSV</text>
<text x="63.9" y="91">GND</text>
<text x="36.8" y="100.8">GND</text>
<text x="53.8" y="100.8">GND</text>
<text x="61.9" y="101">15V-SUPPLY</text>
<text x="211.8" y="96.9">5V-TPSGND</text>
<text x="226.6" y="98.2">5V-TPSGND</text>
<text x="143.6" y="107.7">GND GND</text>
<text x="194.3" y="116.8">5V-TPSGND</text>
<text x="175.1" y="124.2">5V-TPSGND</text>
<text x="159.6" y="128.3">Vout-FILTER</text>
<text x="233" y="129.5">Vout</text>
<text x="23.8" y="134.5">SNS-SUPPLY</text>
<text x="49.8" y="148.4">GND</text>
<text x="192.1" y="148.7">5V-TPSGND</text>
<text x="216.3" y="148.9">5V-TPSGND</text>
<text x="65.8" y="171.2">GND</text>
</g>
<g font-size="2.2" fill="#000080">
<text x="199.3" y="52.9">R2</text>
<text x="53.8" y="57.7">P2</text>
<text x="85.3" y="55.1">C1</text>
<text x="85.3" y="57.4">10uF</text>
<text x="96.1" y="55.1">C2</text>
<text x="96.1" y="57.4">0.01uF</text>
<text x="199.3" y="55.3">100K</text>
<text x="112.4" y="62.2">U1</text>
<text x="210.6" y="62.5">Q1</text>
<text x="210.6" y="64.9">PNP</text>
<text x="71.7" y="70.9">R8</text>
<text x="53.8" y="72.5">Header 3</text>
<text x="57.1" y="74.2">R15</text>
<text x="57.1" y="76.6">2.46K</text>
<text x="67.1" y="76.4">R10</text>
<text x="71.7" y="75.2">10K</text>
<text x="169.6" y="73">R3</text>
<text x="169.6" y="77.3">15</text>
<text x="210.8" y="75.2">R4</text>
<text x="210.8" y="77.6">3.3K</text>
<text x="46.3" y="80.7">R17</text>
<text x="67.1" y="78.8">1K</text>
<text x="165.3" y="78.5">Q2</text>
<text x="165.3" y="80.9">PNP</text>
<text x="41.3" y="88.1">C6</text>
<text x="46.3" y="85">3.3K</text>
<text x="57.1" y="86.2">R16</text>
<text x="57.1" y="88.6">1K</text>
<text x="41.3" y="90.5">0.01uF</text>
<text x="152.4" y="90.7">Rset</text>
<text x="152.4" y="93.1">52.3K</text>
<text x="185.9" y="93.9">Q3</text>
<text x="215.1" y="90">D3</text>
<text x="215.1" y="92.4">150060RS75000</text>
<text x="112.4" y="98.2">XTR111AIDGQR</text>
<text x="185.9" y="96.2">BSP170P</text>
<text x="69" y="107.9">R12</text>
<text x="69" y="110.4">26</text>
<text x="196.2" y="111.1">R5</text>
<text x="210.8" y="109.6">P1</text>
<text x="189.2" y="119.2">C3</text>
<text x="196.2" y="115.4">15</text>
<text x="75.8" y="121.1">Q4</text>
<text x="75.8" y="123.5">LP395</text>
<text x="85.6" y="122.8">R13</text>
<text x="189.2" y="121.6">0.01uF</text>
<text x="210.8" y="121.6">Header 3X2</text>
<text x="85.6" y="127.1">1K</text>
<text x="54.2" y="137.9">C5</text>
<text x="70.3" y="132.4">R14</text>
<text x="70.3" y="136.7">1K</text>
<text x="200.7" y="135.7">R07</text>
<text x="54.2" y="140.3">0.47μF</text>
<text x="69" y="140.8">R9</text>
<text x="69" y="143.2">27K</text>
<text x="194.3" y="141.3">C4</text>
<text x="194.3" y="143.6">0.01uF</text>
<text x="200.7" y="140">10K</text>
<text x="217.3" y="141.3">RL1</text>
<text x="217.3" y="143.6">150</text>
<text x="69" y="156.5">R11</text>
<text x="69" y="159">8.6K</text>
</g>
<g font-size="1.3" fill="#b2b0d4">
<text x="202.2" y="52.2">(R2_1, ...)</text>
<text x="56.4" y="56.9">(P2_1, ...)</text>
<text x="88.1" y="54.3">(C1_1, ...)</text>
<text x="99" y="54.3">(C2_1, ...)</text>
<text x="115.3" y="61.5">(U1_1, ...)</text>
<text x="213.4" y="61.7">(Q1_1, ...)</text>
<text x="74.6" y="70.1">(R8_1, ...)</text>
<text x="61" y="73.4">(R15_1, ...)</text>
<text x="71.2" y="75.6">(R10_1, ...)</text>
<text x="168.3" y="77.8">(Q2_1, ...)</text>
<text x="172.4" y="72.3">(R3_1, ...)</text>
<text x="213.7" y="74.4">(R4_1, ...)</text>
<text x="50.3" y="79.9">(R17_1, ...)</text>
<text x="44.2" y="87.3">(C6_1, ...)</text>
<text x="61.1" y="85.4">(R16_1, ...)</text>
<text x="156.7" y="90">(Rset_1, ...)</text>
<text x="218.1" y="89.2">(D3_1, ...)</text>
<text x="188.8" y="93.1">(Q3_1, ...)</text>
<text x="73.1" y="107.2">(R12_1, ...)</text>
<text x="199.1" y="110.3">(R5_1, ...)</text>
<text x="213.3" y="108.9">(P1_1, ...)</text>
<text x="192.1" y="118.4">(C3_1, ...)</text>
<text x="78.8" y="120.4">(Q4_1, ...)</text>
<text x="89.5" y="122">(R13_1, ...)</text>
<text x="74.3" y="131.6">(R14_1, ...)</text>
<text x="57.1" y="137.1">(C5_1, ...)</text>
<text x="204.7" y="135">(R07_1, ...)</text>
<text x="72" y="140">(R9_1, ...)</text>
<text x="197.2" y="140.5">(C4_1, ...)</text>
<text x="221.3" y="140.5">(RL1_1, ...)</text>
<text x="72.9" y="155.8">(R11_1, ...)</text>
</g>
<text font-size="1.3" x="180.9" y="98.4" transform="rotate(90 180.9 98.4)">2, 4</text>
</svg>
